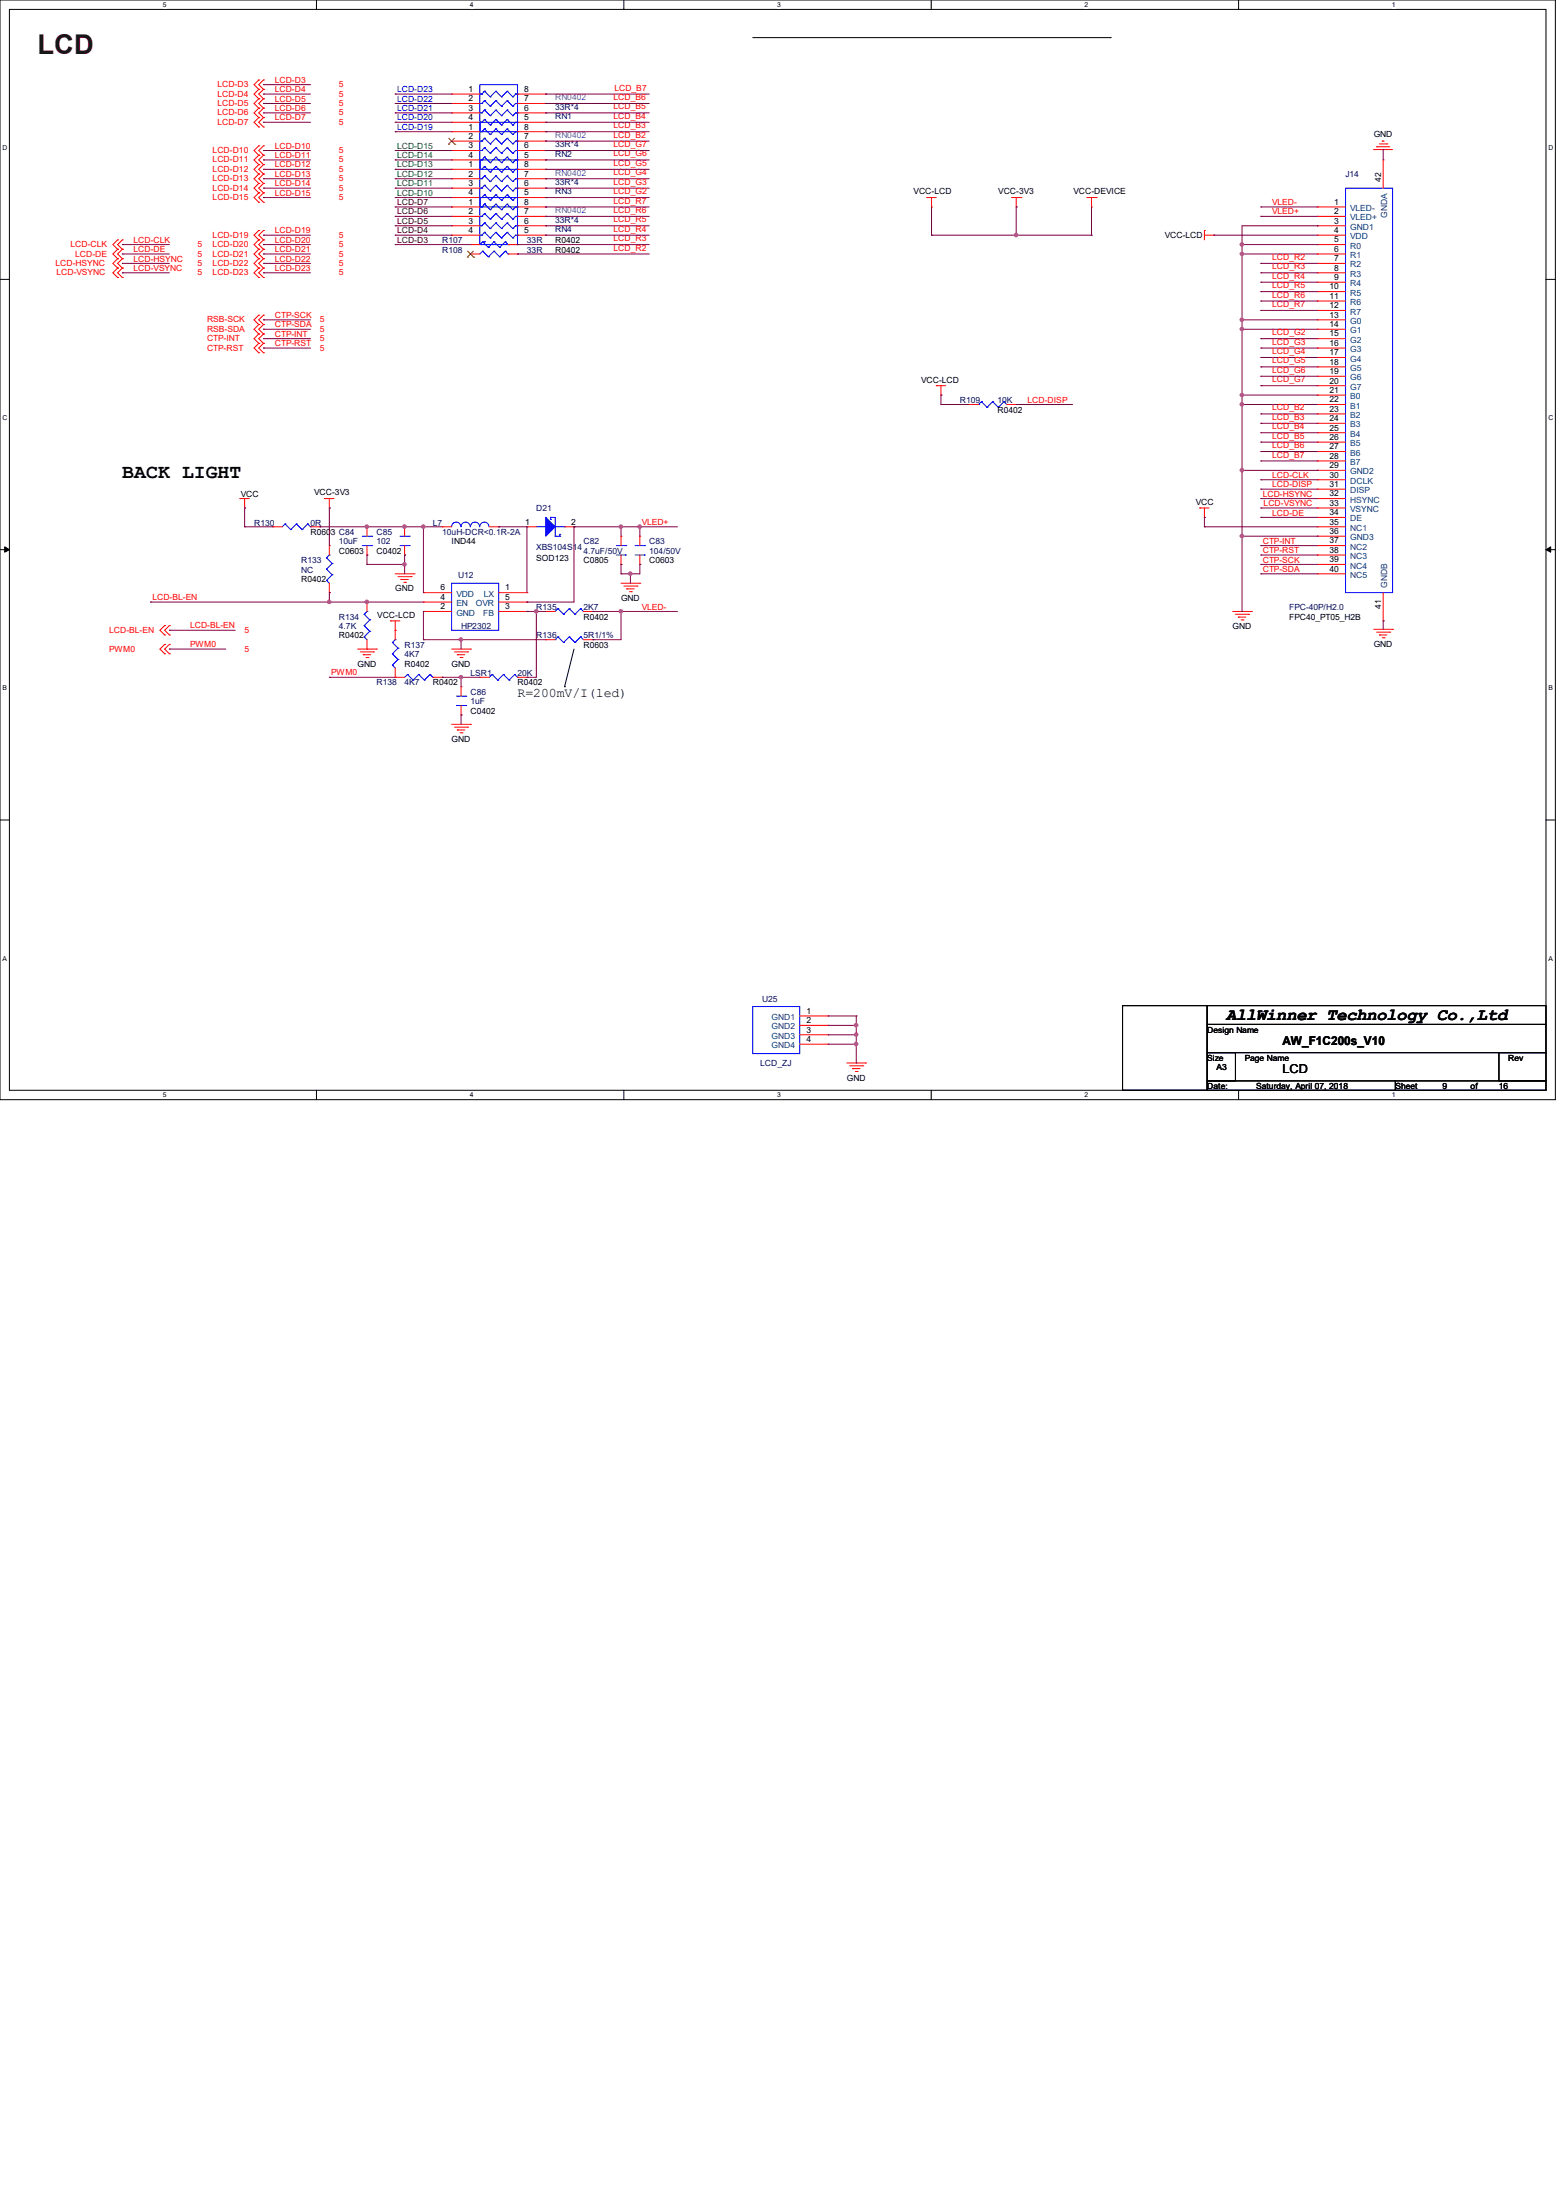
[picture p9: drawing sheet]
<svg xmlns="http://www.w3.org/2000/svg" width="210mm" height="297mm" viewBox="0 0 210 297" stroke-linecap="round" stroke-linejoin="round" font-family="sans-serif">
<path d="M0 0h209.9v148.5h-209.9zM1.3 1.3h207.4v145.9h-207.4z" fill="none" stroke="#000" stroke-width=".13"/>
<g fill="#fff">
<path d="M22 .1h.5v1h-.5z"/>
<path d="M22 147.3h.5v1h-.5z"/>
</g>
<path d="M42.7 0v1.3M42.7 147.2v1.3" fill="none" stroke="#000" stroke-width=".13"/>
<g fill="#fff">
<path d="M63.4 .1h.5v1h-.5z"/>
<path d="M63.4 147.3h.5v1h-.5z"/>
</g>
<path d="M84.2 0v1.3M84.2 147.2v1.3" fill="none" stroke="#000" stroke-width=".13"/>
<g fill="#fff">
<path d="M104.9 .1h.5v1h-.5z"/>
<path d="M104.9 147.3h.5v1h-.5z"/>
</g>
<path d="M125.7 0v1.3M125.7 147.2v1.3" fill="none" stroke="#000" stroke-width=".13"/>
<g fill="#fff">
<path d="M146.4 .1h.5v1h-.5z"/>
<path d="M146.4 147.3h.5v1h-.5z"/>
</g>
<path d="M167.2 0v1.3M167.2 147.2v1.3" fill="none" stroke="#000" stroke-width=".13"/>
<g fill="#fff">
<path d="M187.9 .1h.5v1h-.5z"/>
<path d="M187.9 147.3h.5v1h-.5z"/>
<path d="M.3 19.5h.7v1h-.7z"/>
<path d="M209 19.5h.6v1h-.6z"/>
<path d="M.3 55.9h.7v1h-.7z"/>
<path d="M209 55.9h.6v1h-.6z"/>
</g>
<path d="M0 37.7h1.3M208.7 37.7h1.2" fill="none" stroke="#000" stroke-width=".13"/>
<g fill="#fff">
<path d="M.3 92.4h.6v1h-.6z"/>
<path d="M209 92.4h.6v1h-.6z"/>
</g>
<path d="M0 74.2h1.3M208.7 74.2h1.2" fill="none" stroke="#000" stroke-width=".13"/>
<path d="M.6 73.8l.7 .4-.7 .3zM208.7 74.2l.6-.4v.7z" fill="#000" stroke="#000" stroke-width=".13"/>
<g fill="#fff">
<path d="M.3 128.9h.6v1h-.6z"/>
<path d="M209 128.9h.5v1h-.5z"/>
</g>
<g fill="none" stroke="#000" stroke-width=".13">
<path d="M101.6 5.1h48.3M149.9 5.1h.1M76.2 92.7h.1M77.5 87.6l-1.3 5.1M0 110.7h1.3M208.7 110.7h1.2M151.5 135.8h11.4v11.4h-11.4zM162.9 135.8h45.8v2.5h-45.8zM162.9 138.3h45.8v3.8h-45.8zM162.9 142.1h3.9v3.8h-3.9zM162.9 145.9h25.4v1.3h-25.4zM188.3 145.9h20.4v1.3h-20.4z"/>
<path d="M202.3 142.1h6.4v3.8h-6.4z"/>
</g>
<g fill="none" stroke="#f00" stroke-width=".13">
<path d="M34.9 12.1h.1M34.9 10.8h.1M34.9 13.3h.1M34.9 14.6h.1M34.9 15.9h.1M34.9 17.1h.1M34.9 19.7h.1M34.9 13.3l-.6 .7 .6 .6M34.9 10.8l-.6 .6 .6 .7M34.9 12.1l-.6 .6 .6 .6M34.9 14.6l-.6 .6 .6 .7M34.9 15.9l-.6 .6 .6 .6"/>
<path d="M34.9 19.7l-.6 .6 .6 .7M35.6 12.1h.1M35.6 10.8h.1M35.6 13.3h.1M35.6 14.6h.1M35.6 15.9h.1M35.6 17.1h.1M35.6 19.7h.1M35.6 13.3l-.7 .7 .7 .6M35.6 10.8l-.7 .6 .7 .7M35.6 12.1l-.7 .6 .7 .6M35.6 14.6l-.7 .6 .7 .7"/>
<path d="M35.6 15.9l-.7 .6 .7 .6M35.6 19.7l-.7 .6 .7 .7M61 12.7h.1M61 14h.1M61 15.2h.1M61 16.5h.1M61 17.8h.1M61 19h.1M61 19h3.8M61 12.7h3.8M61 14h3.8M61 15.2h3.8"/>
<path d="M61 16.5h3.8M61 17.8h3.8M69.8 19h3.9M69.8 12.7h3.9M69.8 14h3.9M69.8 15.2h3.9M69.8 16.5h3.9M69.8 17.8h3.9M73.7 12.7h.1M73.7 14h.1M73.7 15.2h.1M73.7 16.5h.1"/>
<path d="M73.7 17.8h.1M73.7 19h.1M185.8 19.8h.1M185.8 19.8h1.8M186.2 19.4h1M186.6 19h.1M186.6 19h.2M187.2 19.4h.1M15.9 33.7h.1M15.9 32.4h.1M15.9 34.9h.1M15.9 36.2h.1"/>
<path d="M15.9 37.5h.1M15.9 32.4l-.7 .6 .7 .7M15.9 33.7l-.7 .6 .7 .6M15.9 34.9l-.7 .7 .7 .6M15.9 36.2l-.7 .6 .7 .7M16.5 33.7h.1M16.5 32.4h.1M16.5 34.9h.1M16.5 36.2h.1M16.5 37.5h.1M16.5 32.4l-.6 .6 .6 .7M16.5 33.7l-.6 .6 .6 .6"/>
<path d="M16.5 34.9l-.6 .7 .6 .6M16.5 36.2l-.6 .6 .6 .7M34.9 32.4h.1M34.9 31.1h.1M34.9 33.7h.1M34.9 34.9h.1M34.9 36.2h.1M34.9 37.5h.1M34.9 21h.1M34.9 22.2h.1M34.9 23.5h.1M34.9 24.8h.1"/>
<path d="M34.9 26h.1M34.9 27.3h.1M34.9 31.1l-.6 .6 .6 .7M34.9 32.4l-.6 .6 .6 .7M34.9 33.7l-.6 .6 .6 .6M34.9 34.9l-.6 .7 .6 .6M34.9 36.2l-.6 .6 .6 .7M34.9 21l-.6 .6 .6 .6M34.9 22.2l-.6 .7 .6 .6M34.9 23.5l-.6 .6 .6 .7M34.9 24.8l-.6 .6 .6 .6M34.9 26l-.6 .7 .6 .6"/>
<path d="M35.6 32.4h.1M35.6 31.1h.1M35.6 33.7h.1M35.6 34.9h.1M35.6 36.2h.1M35.6 37.5h.1M35.6 21h.1M35.6 22.2h.1M35.6 23.5h.1M35.6 24.8h.1M35.6 26h.1M35.6 27.3h.1"/>
<path d="M35.6 31.1l-.7 .6 .7 .7M35.6 32.4l-.7 .6 .7 .7M35.6 33.7l-.7 .6 .7 .6M35.6 34.9l-.7 .7 .7 .6M35.6 36.2l-.7 .6 .7 .7M35.6 21l-.7 .6 .7 .6M35.6 22.2l-.7 .7 .7 .6M35.6 23.5l-.7 .6 .7 .7M35.6 24.8l-.7 .6 .7 .6M35.6 26l-.7 .7 .7 .6M61 20.3h.1M61 21.6h.1"/>
<path d="M61 22.9h.1M61 24.1h.1M61 25.4h.1M61 26.7h.1M61 27.9h.1M61 29.2h.1M61 30.5h.1M61 31.7h.1M61 31.7h3.8M61 26.7h3.8M61 30.5h3.8M61 27.9h3.8"/>
<path d="M61 29.2h3.8M61 20.3h3.8M61 21.6h3.8M61 22.9h3.8M61 24.1h3.8M61 25.4h3.8M63.5 34.3h.1M63.5 33h.1M63.5 33h1.3M63.5 34.3h1.3M68.6 33h1.2M68.6 34.3h1.2"/>
<path d="M69.8 34.3h.1M69.8 33h.1M69.8 31.7h3.9M69.8 26.7h3.9M69.8 30.5h3.9M69.8 27.9h3.9M69.8 29.2h3.9M69.8 20.3h3.9M69.8 21.6h3.9M69.8 22.9h3.9M69.8 24.1h3.9M69.8 25.4h3.9"/>
<path d="M73.7 20.3h.1M73.7 21.6h.1M73.7 22.9h.1M73.7 24.1h.1M73.7 25.4h.1M73.7 26.7h.1M73.7 27.9h.1M73.7 29.2h.1M73.7 30.5h.1M73.7 31.7h.1M125.1 26.7h.1M125.1 26.7h1.3"/>
<path d="M125.7 27.9h.1M125.7 26.7v1.2M136.5 26.7h1.3M137.2 27.9h.1M137.2 26.7v1.2M137.8 26.7h.1M146.7 26.7h1.3M147.3 27.9h.1M147.3 26.7v1.2M148 26.7h.1M162.6 31.1h.1M162.6 31.7h1.2"/>
<path d="M162.6 31.1v1.3M163.8 31.7h.1M177.8 30.5h.1M177.8 27.9h.1M177.8 29.2h.1M177.8 31.7h.1M177.8 33h.1M177.8 34.3h.1M177.8 35.6h.1M177.8 36.8h.1M177.8 38.1h.1M177.8 39.4h.1"/>
<path d="M177.8 31.7h3.8M177.8 30.5h3.8M177.8 27.9h3.8M177.8 29.2h3.8M177.8 33h3.8M177.8 34.3h3.8M177.8 35.6h3.8M177.8 36.8h3.8M177.8 38.1h3.8M177.8 39.4h3.8M185.4 20.2h.1M185.4 20.2h2.6"/>
<path d="M186.7 21.6h.1M186.7 21.6v3.8M34.9 42.5h.1M34.9 43.8h.1M34.9 45.1h.1M34.9 46.4h.1M34.9 47.6h.1M34.9 42.5l-.6 .7 .6 .6M34.9 43.8l-.6 .6 .6 .7M34.9 45.1l-.6 .6 .6 .7M34.9 46.4l-.6 .6 .6 .6M35.6 42.5h.1"/>
<path d="M35.6 43.8h.1M35.6 45.1h.1M35.6 46.4h.1M35.6 47.6h.1M35.6 42.5l-.7 .7 .7 .6M35.6 43.8l-.7 .6 .7 .7M35.6 45.1l-.7 .6 .7 .7M35.6 46.4l-.7 .6 .7 .6M126.4 52.1h.1M126.4 52.1h1.2M127 53.3h.1M127 52.1v1.2"/>
<path d="M130.8 54.6h.1M130.8 54.6h1.3M135.9 54.6h1.3M137.2 54.6h.1M177.8 40.6h.1M177.8 41.9h.1M177.8 43.2h.1M177.8 44.4h.1M177.8 45.7h.1M177.8 47h.1M177.8 48.3h.1M177.8 49.5h.1"/>
<path d="M177.8 50.8h.1M177.8 52.1h.1M177.8 53.3h.1M177.8 54.6h.1M177.8 55.9h.1M177.8 57.1h.1M177.8 58.4h.1M177.8 59.7h.1M177.8 52.1h3.8M177.8 54.6h3.8M177.8 40.6h3.8M177.8 41.9h3.8"/>
<path d="M177.8 43.2h3.8M177.8 44.4h3.8M177.8 45.7h3.8M177.8 47h3.8M177.8 48.3h3.8M177.8 49.5h3.8M177.8 50.8h3.8M177.8 53.3h3.8M177.8 55.9h3.8M177.8 57.1h3.8M177.8 58.4h3.8M177.8 59.7h3.8"/>
<path d="M32.4 67.3h.1M32.4 67.3h1.3M33 68.6h.1M33 67.3v1.3M36.8 71.1h.1M36.8 71.1h1.3M41.9 71.1h1.3M43.2 71.1h.1M43.8 67.3h.1M43.8 67.3h1.3M44.4 68.6h.1M44.4 73.7h.1"/>
<path d="M44.4 67.3v1.3M44.4 73.7v1.2M44.4 78.7v1.3M49.5 74.9h.1M49.5 71.1h.1M49.5 71.1v1.3M49.5 73.7v1.2M53.3 77.5h2.6M53.7 77.9h1.8M54.1 78.2h.1M54.1 78.2h1M54.5 78.6h.2"/>
<path d="M54.6 74.9h.1M54.6 71.1h.1M54.6 71.1v1.3M54.6 73.7v1.2M54.7 78.6h.1M55.5 77.9h.1M55.9 77.5h.1M59.7 71.1h.1M59.7 71.1h1.3M66 71.1h1.3M67.3 71.1h.1M71.1 71.1h.1"/>
<path d="M71.1 71.1h1.3M76.2 71.1h1.3M77.5 71.1h.1M83.8 76.2h.1M83.8 72.4h.1M83.8 78.7h2.6M83.8 72.4v1.3M83.8 74.9v1.3M84.2 79.1h1.8M84.6 79.5h.1M84.6 79.5h1M85 79.9h.2"/>
<path d="M85.2 79.9h.1M86 79.1h.1M86.4 78.7h.1M86.4 76.2h.1M86.4 72.4h.1M86.4 72.4v1.3M86.4 74.9v1.3M161.9 68.6h.1M161.9 68.6h1.3M162.6 69.8h.1M162.6 68.6v1.2M177.8 63.5h.1"/>
<path d="M177.8 72.4h.1M177.8 73.7h.1M177.8 74.9h.1M177.8 76.2h.1M177.8 61h.1M177.8 62.2h.1M177.8 77.5h.1M177.8 64.8h.1M177.8 66h.1M177.8 67.3h.1M177.8 68.6h.1M177.8 69.8h.1"/>
<path d="M177.8 71.1h.1M177.8 77.5h3.8M177.8 67.3h3.8M177.8 68.6h3.8M177.8 63.5h3.8M177.8 72.4h3.8M177.8 73.7h3.8M177.8 74.9h3.8M177.8 76.2h3.8M177.8 61h3.8M177.8 62.2h3.8M177.8 64.8h3.8"/>
<path d="M177.8 66h3.8M177.8 69.8h3.8M177.8 71.1h3.8M22.2 85.7h.1M22.2 84.5h.1M22.2 88.3h.1M22.2 87h.1M22.2 84.5l-.6 .6 .6 .6M22.2 87l-.6 .6 .6 .7M22.9 85.7h.1M22.9 84.5h.1M22.9 88.3h.1"/>
<path d="M22.9 87h.1M22.9 84.5l-.7 .6 .7 .6M22.9 87l-.7 .6 .7 .7M44.4 80h.1M48.3 87.6h2.5M48.6 88h1.8M49 88.4h.1M49 88.4h1M49.4 88.8h.3M49.5 87.6h.1M49.5 81.3h.1M49.5 81.3v1.2"/>
<path d="M49.5 86.4v1.2M49.7 88.8h.1M50.4 88h.1M50.8 87.6h.1M52.7 83.8h.1M52.7 83.8h1.3M53.3 85.1h.1M53.3 91.4h.1M53.3 83.8v2.6M53.3 90.2v1.2M53.3 91.4h1.3M57.1 80h.1"/>
<path d="M57.1 81.3h.1M57.1 82.5h.1M57.1 82.5h3.9M57.1 80h3.9M57.1 81.3h3.9M58.4 91.4h1.3M59.7 91.4h.1M61 87.6h2.5M61 97.8h2.5M61.3 88h1.8M61.3 98.2h1.8M61.7 98.6h.1"/>
<path d="M61.7 88.4h.1M61.7 88.4h1M61.7 98.6h1M62.1 88.8h.3M62.1 98.9h.3M62.2 96.5h.1M62.2 92.7h.1M62.2 92.7v1.3M62.2 95.2v1.3M62.4 98.9h.1M62.4 88.8h.1M63.1 98.2h.1"/>
<path d="M63.1 88h.1M63.5 97.8h.1M63.5 87.6h.1M64.8 91.4h.1M64.8 91.4h1.2M67.3 82.5h3.8M67.3 80h3.8M67.3 81.3h3.8M69.8 91.4h1.3M71.1 91.4h.1M71.1 82.5h.1M71.1 81.3h.1"/>
<path d="M71.1 80h.1M73.7 86.4h.1M73.7 82.5h.1M73.7 82.5h1.2M73.7 86.4h1.2M78.7 82.5h1.3M78.7 86.4h1.3M80 86.4h.1M80 82.5h.1M166.4 82.5h2.5M166.8 82.9h1.7M167.1 83.3h.1"/>
<path d="M167.1 83.3h1M167.5 83.7h.3M167.8 83.7h.1M168.5 82.9h.1M168.9 82.5h.1M185.4 85h2.6M185.8 85.3h1.8M186.2 85.7h.1M186.2 85.7h1M186.6 86.1h.2M186.7 83.8h.1M186.7 80v3.8"/>
<path d="M186.8 86.1h.1M187.6 85.3h.1M188 85h.1M107.9 137.2h3.9M107.9 138.4h3.9M107.9 139.7h3.9M111.8 137.2h.1M111.8 138.4h.1M111.8 139.7h.1M107.9 141h3.9M111.8 141h.1M114.3 143.5h2.5"/>
<path d="M114.7 143.9h1.8M115.1 144.3h.1M115.1 144.3h1M115.4 144.7h.3M115.7 144.7h.1M116.5 143.9h.1M116.8 143.5h.1"/>
</g>
<g fill="none" stroke="#00f" stroke-width=".13">
<path d="M64.8 11.4h5v6.4h-5zM64.8 16.5h5v6.4h-5zM64.8 12.7h.2M64.8 14h.2M64.8 15.2h.2M64.8 16.5h.2M64.8 17.8h.2M64.8 19h.2M65 12.7h.1M65 14h.1M65 15.2h.1M65 16.5h.1"/>
<path d="M65 17.8h.1M65 19h.1M65.4 12.3h.1M65.4 13.6h.1M65.4 14.9h.1M65.4 16.1h.1M65.4 17.4h.1M65.4 18.7h.1M65.4 19.9h.1M65.4 12.3l-.4 .4M65.4 13.6l-.4 .4M65.4 14.9l-.4 .3"/>
<path d="M65.4 16.1l-.4 .4M65.4 17.4l-.4 .4M65.4 12.3l.8 .8M65.4 13.6l.8 .8M65.4 14.9l.8 .7M65.4 16.1l.8 .8M65.4 18.7l-.4 .3M65.4 19.9l-.4 .4M65.4 17.4l.8 .8M65.4 18.7l.8 .7M65.4 19.9l.8 .8M66.2 13.1h.1"/>
<path d="M66.2 14.4h.1M66.2 15.6h.1M66.2 16.9h.1M66.2 18.2h.1M66.2 19.4h.1M66.9 12.3h.1M66.9 13.6h.1M66.9 14.9h.1M66.9 16.1h.1M66.9 17.4h.1M66.9 18.7h.1M66.9 19.9h.1"/>
<path d="M66.9 12.3l-.7 .8M66.9 12.3l.8 .8M66.9 13.6l-.7 .8M66.9 13.6l.8 .8M66.9 14.9l-.7 .7M66.9 14.9l.8 .7M66.9 16.1l-.7 .8M66.9 16.1l.8 .8M66.9 17.4l-.7 .8M66.9 17.4l.8 .8M66.9 18.7l-.7 .7M66.9 18.7l.8 .7"/>
<path d="M66.9 19.9l-.7 .8M66.9 19.9l.8 .8M67.7 13.1h.1M67.7 14.4h.1M67.7 15.6h.1M67.7 16.9h.1M67.7 18.2h.1M67.7 19.4h.1M68.5 12.3h.1M68.5 13.6h.1M68.5 14.9h.1M68.5 16.1h.1"/>
<path d="M68.5 17.4h.1M68.5 18.7h.1M68.5 19.9h.1M68.5 12.3l-.8 .8M68.5 12.3l.7 .8M68.5 13.6l-.8 .8M68.5 13.6l.7 .8M68.5 14.9l-.8 .7M68.5 14.9l.7 .7M68.5 16.1l-.8 .8M68.5 16.1l.7 .8M68.5 17.4l-.8 .8"/>
<path d="M68.5 17.4l.7 .8M68.5 18.7l-.8 .7M68.5 18.7l.7 .7M68.5 19.9l-.8 .8M68.5 19.9l.7 .8M69.2 13.1h.1M69.2 14.4h.1M69.2 15.6h.1M69.2 16.9h.1M69.2 18.2h.1M69.2 19.4h.1M69.6 12.7h.1"/>
<path d="M69.6 14h.1M69.6 15.2h.1M69.6 16.5h.1M69.6 17.8h.1M69.6 19h.1M69.6 12.7h.2M69.6 12.7l-.4 .4M69.6 14h.2M69.6 14l-.4 .4M69.6 15.2h.2M69.6 15.2l-.4 .4M69.6 16.5h.2"/>
<path d="M69.6 16.5l-.4 .4M69.6 17.8h.2M69.6 17.8l-.4 .4M69.6 19h.2M69.6 19l-.4 .4M69.8 12.7h.1M69.8 14h.1M69.8 15.2h.1M69.8 16.5h.1M69.8 17.8h.1M69.8 19h.1M64.8 21.6h5v6.3h-5z"/>
<path d="M64.8 26.7h5v6.3h-5zM64.8 20.3h.2M64.8 21.6h.2M64.8 22.9h.2M64.8 24.1h.2M64.8 25.4h.2M64.8 26.7h.2M64.8 27.9h.2M64.8 29.2h.2M64.8 30.5h.2M64.8 31.7h.2M65 20.3h.1"/>
<path d="M65 21.6h.1M65 22.9h.1M65 24.1h.1M65 25.4h.1M65 26.7h.1M65 27.9h.1M65 29.2h.1M65 30.5h.1M65 31.7h.1M65.2 33.9h.1M65.2 32.6h.1M65.2 33.9l-.4 .4"/>
<path d="M65.2 33.9l.7 .8M65.2 32.6l-.4 .4M65.2 32.6l.7 .8M65.4 21.2h.1M65.4 22.5h.1M65.4 23.7h.1M65.4 25h.1M65.4 26.3h.1M65.4 27.6h.1M65.4 28.8h.1M65.4 30.1h.1M65.4 31.4h.1"/>
<path d="M65.4 32.6h.1M65.4 21.2l-.4 .4M65.4 22.5l-.4 .4M65.4 21.2l.8 .8M65.4 23.7l-.4 .4M65.4 25l-.4 .4M65.4 26.3l-.4 .4M65.4 27.6l-.4 .3M65.4 22.5l.8 .7M65.4 23.7l.8 .8M65.4 25l.8 .8M65.4 26.3l.8 .8"/>
<path d="M65.4 28.8l-.4 .4M65.4 30.1l-.4 .4M65.4 31.4l-.4 .3M65.4 32.6l-.1 .2M65.4 27.6l.8 .7M65.4 28.8l.8 .8M65.4 30.1l.8 .8M65.4 31.4l.8 .7M65.9 34.7h.1M65.9 33.4h.1M66.2 20.7h.1M66.2 22h.1"/>
<path d="M66.2 23.2h.1M66.2 24.5h.1M66.2 25.8h.1M66.2 27.1h.1M66.2 28.3h.1M66.2 29.6h.1M66.2 30.9h.1M66.2 32.1h.1M66.7 33.9h.1M66.7 32.6h.1M66.7 32.6l.7 .8M66.7 33.9l-.8 .8"/>
<path d="M66.7 33.9l.7 .8M66.7 32.6l-.8 .8M66.9 21.2h.1M66.9 22.5h.1M66.9 23.7h.1M66.9 25h.1M66.9 26.3h.1M66.9 27.6h.1M66.9 28.8h.1M66.9 30.1h.1M66.9 31.4h.1M66.9 21.2l-.7 .8"/>
<path d="M66.9 21.2l.8 .8M66.9 22.5l-.7 .7M66.9 22.5l.8 .7M66.9 23.7l-.7 .8M66.9 23.7l.8 .8M66.9 25l-.7 .8M66.9 25l.8 .8M66.9 26.3l-.7 .8M66.9 26.3l.8 .8M66.9 27.6l-.7 .7M66.9 27.6l.8 .7M66.9 28.8l-.7 .8"/>
<path d="M66.9 28.8l.8 .8M66.9 30.1l-.7 .8M66.9 30.1l.8 .8M66.9 31.4l-.7 .7M66.9 31.4l.8 .7M67.4 34.7h.1M67.4 33.4h.1M67.7 20.7h.1M67.7 22h.1M67.7 23.2h.1M67.7 24.5h.1M67.7 25.8h.1"/>
<path d="M67.7 27.1h.1M67.7 28.3h.1M67.7 29.6h.1M67.7 30.9h.1M67.7 32.1h.1M68.2 33.9h.1M68.2 32.6h.1M68.2 32.6l.4 .4M68.2 33.9l-.8 .8M68.2 33.9l.4 .4M68.2 32.6l-.8 .8M68.5 21.2h.1"/>
<path d="M68.5 22.5h.1M68.5 23.7h.1M68.5 25h.1M68.5 26.3h.1M68.5 27.6h.1M68.5 28.8h.1M68.5 30.1h.1M68.5 31.4h.1M68.5 21.2l-.8 .8M68.5 21.2l.7 .8M68.5 22.5l-.8 .7M68.5 22.5l.7 .7"/>
<path d="M68.5 23.7l-.8 .8M68.5 23.7l.7 .8M68.5 25l-.8 .8M68.5 25l.7 .8M68.5 26.3l-.8 .8M68.5 26.3l.7 .8M68.5 27.6l-.8 .7M68.5 27.6l.7 .7M68.5 28.8l-.8 .8M68.5 28.8l.7 .8M68.5 30.1l-.8 .8M68.5 30.1l.7 .8"/>
<path d="M68.5 31.4l-.8 .7M68.5 31.4l.7 .7M68.6 34.3h.1M68.6 33h.1M69.2 20.7h.1M69.2 22h.1M69.2 23.2h.1M69.2 24.5h.1M69.2 25.8h.1M69.2 27.1h.1M69.2 28.3h.1M69.2 29.6h.1"/>
<path d="M69.2 30.9h.1M69.2 32.1h.1M69.6 20.3h.1M69.6 21.6h.1M69.6 22.9h.1M69.6 24.1h.1M69.6 25.4h.1M69.6 26.7h.1M69.6 27.9h.1M69.6 29.2h.1M69.6 30.5h.1M69.6 31.7h.1"/>
<path d="M69.6 20.3h.2M69.6 20.3l-.4 .4M69.6 21.6h.2M69.6 21.6l-.4 .4M69.6 22.9h.2M69.6 22.9l-.4 .3M69.6 24.1h.2M69.6 24.1l-.4 .4M69.6 25.4h.2M69.6 25.4l-.4 .4M69.6 26.7h.2M69.6 26.7l-.4 .4"/>
<path d="M69.6 27.9h.2M69.6 27.9l-.4 .4M69.6 29.2h.2M69.6 29.2l-.4 .4M69.6 30.5h.2M69.6 30.5l-.4 .4M69.6 31.7h.2M69.6 31.7l-.4 .4M69.8 20.3h.1M69.8 21.6h.1M69.8 22.9h.1M69.8 24.1h.1"/>
<path d="M69.8 25.4h.1M69.8 26.7h.1M69.8 27.9h.1M69.8 29.2h.1M69.8 30.5h.1M69.8 31.7h.1M181.6 25.4h6.4v54.6h-6.4zM132.1 54.6h.1M132.5 54.2h.1M132.5 54.2l.7 .8M132.5 54.2l-.4 .4M133.2 55h.1"/>
<path d="M134 54.2h.1M134 54.2l.7 .8M134 54.2l-.8 .8M134.7 55h.1M135.5 54.2h.1M135.5 54.2l.4 .4M135.5 54.2l-.8 .8M38.5 70.7h.1M38.5 70.7l-.4 .4M38.5 70.7l.7 .8M39.2 71.5h.1M40 70.7h.1"/>
<path d="M40 70.7l-.8 .8M40 70.7l.8 .8M40.8 71.5h.1M41.5 70.7h.1M41.5 70.7l-.7 .8M41.5 70.7l.4 .4M41.9 71.1h.1M44.1 78.4h.1M44.1 76.8h.1M44.1 75.3h.1M44.1 78.4l.3 .3M44.1 76.8l.7 .8"/>
<path d="M44.1 75.3l.7 .8M44.4 74.9h.1M44.4 74.9l-.3 .4M44.8 77.6h.1M44.8 76.1h.1M44.8 77.6l-.7 .8M44.8 76.1l-.7 .7M48.9 73.7h1.3M48.9 72.4h1.3M50.2 73.7h.1M50.2 72.4h.1M54 73.7h1.2"/>
<path d="M54 72.4h1.2M55.2 73.7h.1M55.2 72.4h.1M61 78.7h6.3v6.4h-6.3zM62.2 71.1a.61 .61 0 0 0-.6-.6 .61 .61 0 0 0-.6 .6M63.5 71.1a.61 .61 0 0 0-.7-.6 .61 .61 0 0 0-.6 .6M64.7 71.1a.61 .61 0 0 0-.6-.6 .61 .61 0 0 0-.6 .6M66 71.1a.61 .61 0 0 0-.6-.6 .61 .61 0 0 0-.6 .6M72.4 71.1h1.3M73.7 71.1h.1M74.3 69.8h.1M74.3 70.1h.1"/>
<path d="M74.3 69.8h.6v2.6M74.3 69.8v.3M74.9 72.4h.1M74.9 72.4h.7M74.9 71.1h1.3M75.6 72.4h.1M75.6 72.1h.1M75.6 72.1v.3M76.2 71.1h.1M83.2 74.9h1.3M83.2 73.7h1.3M84.5 74.9h.1"/>
<path d="M84.5 73.7h.1M85.7 74.9h1.3M85.7 73.7h1.3M87 74.9h.1M87 73.7h.1M49.1 86h.1M49.1 84.5h.1M49.1 82.9h.1M49.1 86l.4 .4M49.1 84.5l.8 .7M49.1 82.9l.8 .8M49.5 82.5h.1"/>
<path d="M49.5 82.5l-.4 .4M49.9 85.2h.1M49.9 83.7h.1M49.9 85.2l-.8 .8M49.9 83.7l-.8 .8M53 89.8h.1M53 88.3h.1M53 86.7h.1M53 89.8l.3 .4M53 88.3l.7 .7M53 86.7l.7 .8M53.3 86.4h.1"/>
<path d="M53.3 86.4l-.3 .3M53.7 89h.1M53.7 87.5h.1M53.7 89l-.7 .8M53.7 87.5l-.7 .8M55 91.1h.1M55 91.1l-.4 .3M55 91.1l.8 .7M55.8 91.8h.1M56.5 91.1h.1M56.5 91.1l-.7 .7M56.5 91.1l.8 .7"/>
<path d="M57.3 91.8h.1M58 91.1h.1M58 91.1l-.7 .7M58 91.1l.4 .3M58.4 91.4h.1M61.6 95.2h1.3M61.6 94h1.3M62.9 95.2h.1M62.9 94h.1M66.4 91.1h.1M66.4 91.1l-.4 .3M66.4 91.1l.8 .7"/>
<path d="M67.2 91.8h.1M67.9 91.1h.1M67.9 91.1l-.7 .7M67.9 91.1l.8 .7M68.7 91.8h.1M69.5 91.1h.1M69.5 91.1l-.8 .7M69.5 91.1l.3 .3M69.8 91.4h.1M74.9 86.4h.1M75.3 86h.1M75.3 82.2h.1"/>
<path d="M75.3 82.2l-.4 .3M75.3 86l.8 .7M75.3 86l-.4 .4M75.3 82.2l.8 .7M76.1 86.7h.1M76.1 82.9h.1M76.8 86h.1M76.8 82.2h.1M76.8 82.2l-.7 .7M76.8 86l.8 .7M76.8 86l-.7 .7M76.8 82.2l.8 .7"/>
<path d="M77.6 86.7h.1M77.6 82.9h.1M78.4 86h.1M78.4 82.2h.1M78.4 82.2l-.8 .7M78.4 86l.3 .4M78.4 86l-.8 .7M78.4 82.2l.3 .3M78.7 82.5h.1M101.6 135.9h6.3v6.3h-6.3z"/>
</g>
<path d="M60.5 19.5h.1M60.6 18.7l.8 .8M61.3 18.7l-.8 .8M61.4 19.5h.1M63.1 34.7h.1M63.1 33.9l.8 .8M63.9 33.9l-.8 .8M63.9 34.7h.1" fill="none" stroke="#804000" stroke-width=".13"/>
<path d="M73.7 69.8l1.2 1.3-1.2 1.3z" fill="#00f" stroke="#00f" stroke-width=".13"/>
<g fill="none" stroke="#800040" stroke-width=".13">
<path d="M35.6 11.4h.1M35.6 12.7h.1M35.6 14h.1M35.6 15.2h.1M35.6 16.5h.1M35.6 11.4h6.3M35.6 12.7h6.3M35.6 14h6.3M35.6 15.2h6.3M35.6 16.5h6.3M53.3 15.2h.1M53.3 12.7h.1"/>
<path d="M53.3 14h.1M53.3 17.8h.1M53.3 16.5h.1M53.3 12.7h7.7M53.3 14h7.7M53.3 15.2h7.7M53.3 16.5h7.7M53.3 17.8h7.7M73.7 12.7h.1M73.7 19h.1M73.7 17.8h.1M73.7 16.5h.1"/>
<path d="M73.7 15.2h.1M73.7 14h.1M73.7 12.7h13.9M73.7 14h13.9M73.7 15.2h13.9M73.7 16.5h13.9M73.7 19h13.9M73.7 17.8h13.9M16.5 33h.1M16.5 34.3h.1M16.5 35.6h.1M16.5 36.8h.1"/>
<path d="M16.5 33h6.4M16.5 34.3h6.4M16.5 35.6h6.4M16.5 36.8h6.4M35.6 31.7h.1M35.6 33h.1M35.6 34.3h.1M35.6 35.6h.1M35.6 36.8h.1M35.6 20.3h.1M35.6 21.6h.1M35.6 22.9h.1"/>
<path d="M35.6 24.1h.1M35.6 25.4h.1M35.6 26.7h.1M35.6 31.7h6.3M35.6 33h6.3M35.6 34.3h6.3M35.6 35.6h6.3M35.6 36.8h6.3M35.6 20.3h6.3M35.6 21.6h6.3M35.6 22.9h6.3M35.6 24.1h6.3"/>
<path d="M35.6 25.4h6.3M35.6 26.7h6.3M53.3 27.9h.1M53.3 31.7h.1M53.3 30.5h.1M53.3 29.2h.1M53.3 24.1h.1M53.3 22.9h.1M53.3 33h.1M53.3 21.6h.1M53.3 26.7h.1M53.3 25.4h.1"/>
<path d="M53.3 20.3h.1M53.3 31.7h7.7M53.3 33h10.2M53.3 20.3h7.7M53.3 21.6h7.7M53.3 22.9h7.7M53.3 24.1h7.7M53.3 25.4h7.7M53.3 26.7h7.7M53.3 30.5h7.7M53.3 29.2h7.7M53.3 27.9h7.7"/>
<path d="M69.8 33h.1M69.8 34.3h.1M69.8 33h17.8M69.8 34.3h17.8M73.7 25.4h.1M73.7 24.1h.1M73.7 22.9h.1M73.7 21.6h.1M73.7 20.3h.1M73.7 31.7h.1M73.7 30.5h.1M73.7 29.2h.1"/>
<path d="M73.7 27.9h.1M73.7 26.7h.1M73.7 31.7h13.9M73.7 20.3h13.9M73.7 21.6h13.9M73.7 22.9h13.9M73.7 24.1h13.9M73.7 25.4h13.9M73.7 26.7h13.9M73.7 30.5h13.9M73.7 29.2h13.9M73.7 27.9h13.9"/>
<path d="M125.7 31.7h.1M125.7 31.7h21.6M125.7 27.9v3.8M137.2 31.7h.1M137.2 27.9h.1M137.2 27.9v3.8M147.3 31.7h.1M147.3 27.9v3.8M163.8 31.7h.1M163.8 31.7h14M167.6 34.3h.1M167.6 33h.1"/>
<path d="M167.6 33h10.2M167.6 34.3h10.2M170.2 35.6h.1M170.2 36.8h.1M170.2 38.1h.1M170.2 39.4h.1M170.2 29.2h.1M170.2 27.9h.1M170.2 35.6h7.6M170.2 36.8h7.6M170.2 29.2h7.6M170.2 27.9h7.6"/>
<path d="M170.2 38.1h7.6M170.2 39.4h7.6M177.8 33h.1M177.8 30.5h.1M177.8 30.5h-10.2v52M186.7 20.2h.1M186.7 20.2v1.4M35.6 44.4h.1M35.6 43.2h.1M35.6 47h.1M35.6 45.7h.1M35.6 43.2h6.3"/>
<path d="M35.6 44.4h6.3M35.6 45.7h6.3M35.6 47h6.3M127 54.6h.1M127 53.3h.1M127 54.6h3.8M127 53.3v1.3M137.2 54.6h.1M137.2 54.6h7.6M167.6 53.3h.1M167.6 54.6h.1M167.6 43.2h.1"/>
<path d="M167.6 44.4h.1M167.6 53.3h10.2M167.6 54.6h10.2M167.6 43.2h10.2M167.6 44.4h10.2M170.2 55.9h.1M170.2 57.1h.1M170.2 52.1h.1M170.2 45.7h.1M170.2 47h.1M170.2 48.3h.1M170.2 49.5h.1"/>
<path d="M170.2 50.8h.1M170.2 58.4h.1M170.2 59.7h.1M170.2 41.9h.1M170.2 40.6h.1M170.2 55.9h7.6M170.2 57.1h7.6M170.2 52.1h7.6M170.2 45.7h7.6M170.2 47h7.6M170.2 48.3h7.6M170.2 49.5h7.6"/>
<path d="M170.2 50.8h7.6M170.2 58.4h7.6M170.2 59.7h7.6M170.2 41.9h7.6M170.2 40.6h7.6M33 68.6h.1M33 71.1h.1M33 71.1h3.8M33 68.6v2.5M43.2 71.1h.1M43.2 71.1h16.5M44.4 68.6h.1"/>
<path d="M44.4 68.6v5.1M49.5 76.2h.1M49.5 74.9h.1M49.5 71.1h.1M49.5 76.2h5.1M49.5 74.9v1.3M54.6 76.2h.1M54.6 74.9h.1M54.6 71.1h.1M54.6 74.9v2.6M57.1 71.1h.1M57.1 71.1v8.9"/>
<path d="M67.3 71.1h.1M67.3 71.1h3.8M71.1 71.1h.1M71.1 71.1v8.9M77.5 71.1h.1M77.5 71.1h13.9M77.5 71.1v10.2h-6.4M83.8 71.1h.1M83.8 77.5h.1M83.8 76.2h.1M83.8 71.1v1.3M83.8 76.2v1.3"/>
<path d="M85.1 77.5h.1M85.1 77.5v1.2M86.4 71.1h.1M86.4 76.2h.1M86.4 76.2v1.3h-2.6M86.4 71.1v1.3M162.6 69.8h.1M162.6 71.1h.1M162.6 71.1h15.2M162.6 69.8v1.3M167.6 63.5h.1M167.6 72.4h.1"/>
<path d="M167.6 63.5h10.2M167.6 72.4h10.2M170.2 62.2h.1M170.2 61h.1M170.2 64.8h.1M170.2 67.3h.1M170.2 68.6h.1M170.2 69.8h.1M170.2 66h.1M170.2 73.7h.1M170.2 74.9h.1M170.2 76.2h.1"/>
<path d="M170.2 77.5h.1M170.2 76.2h7.6M170.2 77.5h7.6M170.2 62.2h7.6M170.2 61h7.6M170.2 64.8h7.6M170.2 67.3h7.6M170.2 68.6h7.6M170.2 69.8h7.6M170.2 66h7.6M170.2 73.7h7.6M170.2 74.9h7.6"/>
<path d="M177.8 63.5h.1M177.8 72.4h.1M20.3 81.3h.1M20.3 81.3h36.8M22.9 85.1h.1M22.9 87.6h.1M22.9 85.1h8.8M22.9 87.6h7.6M44.4 91.4h.1M44.4 80h.1M44.4 81.3h.1M44.4 91.4h8.9"/>
<path d="M44.4 80v1.3M49.5 81.3h.1M57.1 82.5h.1M57.1 86.4h.1M57.1 82.5v3.9M57.1 86.4h16.6M59.7 91.4h.1M59.7 91.4h5.1M62.2 91.4h.1M62.2 86.4h.1M62.2 96.5h.1M62.2 86.4v1.2"/>
<path d="M62.2 91.4v1.3M62.2 96.5v1.3M71.1 81.3h.1M71.1 82.5h.1M71.1 91.4h.1M71.1 82.5h2.6M72.4 82.5h.1M72.4 82.5v8.9h-1.3M80 82.5h.1M80 86.4h.1M80 82.5h11.4M83.8 82.5h.1"/>
<path d="M83.8 82.5v3.9h-3.8M167.6 82.5h.1M186.7 83.8h.1M186.7 83.8v1.2M111.8 139.7h3.8M111.8 138.4h3.8M111.8 137.2h3.8M115.6 139.7h.1M115.6 138.4h.1M115.6 137.2h.1M115.6 137.2v6.3M111.8 141h3.8"/>
<path d="M115.6 141h.1M115.6 143.5h.1"/>
</g>
<g fill="#f0f" stroke="#f0f" stroke-width=".13">
<circle cx="83.8" cy="71.1" r=".23"/>
<circle cx="86.3" cy="71.1" r=".23"/>
<circle cx="85.1" cy="77.4" r=".23"/>
<circle cx="49.5" cy="81.3" r=".23"/>
<circle cx="54.6" cy="76.2" r=".23"/>
<circle cx="44.4" cy="81.3" r=".23"/>
<circle cx="57.1" cy="71.1" r=".23"/>
<circle cx="72.4" cy="82.5" r=".23"/>
<circle cx="83.8" cy="82.5" r=".23"/>
<circle cx="62.2" cy="91.4" r=".23"/>
<circle cx="62.2" cy="86.3" r=".23"/>
<circle cx="54.6" cy="71.1" r=".23"/>
<circle cx="49.5" cy="71.1" r=".23"/>
<circle cx="115.5" cy="139.7" r=".23"/>
<circle cx="115.5" cy="140.9" r=".23"/>
<circle cx="115.5" cy="138.4" r=".23"/>
<circle cx="167.6" cy="33" r=".23"/>
<circle cx="167.6" cy="54.6" r=".23"/>
<circle cx="167.6" cy="63.5" r=".23"/>
<circle cx="167.6" cy="44.4" r=".23"/>
<circle cx="167.6" cy="53.3" r=".23"/>
<circle cx="167.6" cy="34.3" r=".23"/>
<circle cx="167.6" cy="43.2" r=".23"/>
<circle cx="167.6" cy="72.4" r=".23"/>
<circle cx="137.1" cy="31.7" r=".23"/>
</g>
<text font-size="3.7" fill="#400000" x="5.1" y="7.2">LCD</text>
<text font-size="2.7" x="16.5" y="64.5">BACK LIGHT</text>
<text font-size="2.3" x="165.5" y="137.7">AllWinner Technology Co.,Ltd</text>
<text font-size="1.8" x="69.8" y="94.1">R=200mV/I(led)</text>
<g font-size="1.7">
<text x="173.1" y="141.1">AW_F1C200s_V10</text>
<text x="173.1" y="144.9">LCD</text>
</g>
<g font-size="1.1" fill="#f00">
<text x="29.3" y="11.8">LCD-D3</text>
<text x="37.1" y="11.2">LCD-D3</text>
<text x="45.7" y="11.8">5</text>
<text x="29.3" y="13">LCD-D4</text>
<text x="29.3" y="14.3">LCD-D5</text>
<text x="29.3" y="15.6">LCD-D6</text>
<text x="29.3" y="16.8">LCD-D7</text>
<text x="37.1" y="12.4">LCD-D4</text>
<text x="37.1" y="13.7">LCD-D5</text>
<text x="37.1" y="15">LCD-D6</text>
<text x="37.1" y="16.3">LCD-D7</text>
<text x="45.7" y="13">5</text>
<text x="45.7" y="14.3">5</text>
<text x="45.7" y="15.6">5</text>
<text x="45.7" y="16.8">5</text>
<text x="82.8" y="17.3">LCD_B3</text>
<text x="82.8" y="16">LCD_B4</text>
<text x="82.8" y="14.8">LCD_B5</text>
<text x="82.8" y="13.5">LCD_B6</text>
<text x="82.9" y="12.2">LCD_B7</text>
<text x="28.7" y="20.7">LCD-D10</text>
<text x="28.7" y="21.9">LCD-D11</text>
<text x="28.7" y="23.2">LCD-D12</text>
<text x="37.1" y="20.1">LCD-D10</text>
<text x="37.1" y="21.3">LCD-D11</text>
<text x="37.1" y="22.6">LCD-D12</text>
<text x="37.1" y="23.9">LCD-D13</text>
<text x="45.7" y="20.7">5</text>
<text x="45.7" y="21.9">5</text>
<text x="45.7" y="23.2">5</text>
<text x="82.8" y="18.6">LCD_B2</text>
<text x="82.8" y="23.7">LCD_G4</text>
<text x="82.8" y="22.4">LCD_G5</text>
<text x="82.8" y="21.1">LCD_G6</text>
<text x="82.8" y="19.9">LCD_G7</text>
<text x="28.7" y="24.5">LCD-D13</text>
<text x="28.7" y="25.7">LCD-D14</text>
<text x="28.7" y="27">LCD-D15</text>
<text x="37.1" y="25.1">LCD-D14</text>
<text x="37.1" y="26.4">LCD-D15</text>
<text x="45.7" y="24.5">5</text>
<text x="45.7" y="25.7">5</text>
<text x="45.7" y="27">5</text>
<text x="82.8" y="24.9">LCD_G3</text>
<text x="82.8" y="28.7">LCD_R6</text>
<text x="82.8" y="27.5">LCD_R7</text>
<text x="82.8" y="26.2">LCD_G2</text>
<text x="171.7" y="29">VLED+</text>
<text x="171.7" y="27.7">VLED-</text>
<text x="7.5" y="35.9">LCD-HSYNC</text>
<text x="9.5" y="33.4">LCD-CLK</text>
<text x="10.2" y="34.6">LCD-DE</text>
<text x="18" y="32.8">LCD-CLK</text>
<text x="18" y="34">LCD-DE</text>
<text x="18" y="35.3">LCD-HSYNC</text>
<text x="26.7" y="35.9">5</text>
<text x="26.7" y="33.4">5</text>
<text x="26.7" y="34.6">5</text>
<text x="28.7" y="32.1">LCD-D19</text>
<text x="28.7" y="33.4">LCD-D20</text>
<text x="28.7" y="34.6">LCD-D21</text>
<text x="28.7" y="35.9">LCD-D22</text>
<text x="37.1" y="31.5">LCD-D19</text>
<text x="37.1" y="32.8">LCD-D20</text>
<text x="37.1" y="34">LCD-D21</text>
<text x="37.1" y="35.3">LCD-D22</text>
<text x="45.7" y="32.1">5</text>
<text x="45.7" y="33.4">5</text>
<text x="45.7" y="34.6">5</text>
<text x="45.7" y="35.9">5</text>
<text x="82.8" y="32.6">LCD_R3</text>
<text x="82.8" y="31.3">LCD_R4</text>
<text x="82.8" y="30">LCD_R5</text>
<text x="82.8" y="33.8">LCD_R2</text>
<text x="171.7" y="35.1">LCD_R2</text>
<text x="7.6" y="37.2">LCD-VSYNC</text>
<text x="18" y="36.6">LCD-VSYNC</text>
<text x="26.7" y="37.2">5</text>
<text x="28.7" y="37.2">LCD-D23</text>
<text x="37.1" y="36.6">LCD-D23</text>
<text x="45.7" y="37.2">5</text>
<text x="171.7" y="41.4">LCD_R7</text>
<text x="171.7" y="36.4">LCD_R3</text>
<text x="171.7" y="37.6">LCD_R4</text>
<text x="171.7" y="38.9">LCD_R5</text>
<text x="171.7" y="40.2">LCD_R6</text>
<text x="27.9" y="43.5">RSB-SCK</text>
<text x="27.9" y="44.8">RSB-SDA</text>
<text x="27.9" y="46.1">CTP-INT</text>
<text x="27.9" y="47.3">CTP-RST</text>
<text x="37.1" y="44.2">CTP-SDA</text>
<text x="37.1" y="42.9">CTP-SCK</text>
<text x="37.1" y="46.7">CTP-RST</text>
<text x="37.1" y="45.5">CTP-INT</text>
<text x="43.2" y="43.5">5</text>
<text x="43.2" y="44.8">5</text>
<text x="43.2" y="46.1">5</text>
<text x="43.2" y="47.3">5</text>
<text x="171.7" y="45.3">LCD_G2</text>
<text x="171.7" y="46.5">LCD_G3</text>
<text x="171.7" y="47.8">LCD_G4</text>
<text x="171.7" y="51.6">LCD_G7</text>
<text x="171.7" y="49.1">LCD_G5</text>
<text x="171.7" y="50.3">LCD_G6</text>
<text x="138.7" y="54.4">LCD-DISP</text>
<text x="171.7" y="55.4">LCD_B2</text>
<text x="171.7" y="56.7">LCD_B3</text>
<text x="171.7" y="58">LCD_B4</text>
<text x="171.7" y="59.2">LCD_B5</text>
<text x="171.7" y="61.8">LCD_B7</text>
<text x="171.7" y="60.5">LCD_B6</text>
<text x="171.7" y="64.5">LCD-CLK</text>
<text x="171.7" y="65.8">LCD-DISP</text>
<text x="86.6" y="70.9">VLED+</text>
<text x="170.4" y="67.1">LCD-HSYNC</text>
<text x="170.6" y="68.3">LCD-VSYNC</text>
<text x="171.7" y="69.6">LCD-DE</text>
<text x="170.4" y="73.4">CTP-INT</text>
<text x="170.4" y="74.7">CTP-RST</text>
<text x="170.4" y="75.9">CTP-SCK</text>
<text x="170.4" y="77.2">CTP-SDA</text>
<text x="20.6" y="81">LCD-BL-EN</text>
<text x="86.6" y="82.3">VLED-</text>
<text x="14.7" y="85.4">LCD-BL-EN</text>
<text x="14.7" y="88">PWM0</text>
<text x="25.7" y="84.8">LCD-BL-EN</text>
<text x="25.7" y="87.4">PWM0</text>
<text x="33" y="85.4">5</text>
<text x="33" y="88">5</text>
<text x="44.7" y="91.2">PWM0</text>
</g>
<g font-size="1.1" fill="#00f">
<text x="53.6" y="15">LCD-D21</text>
<text x="53.6" y="12.4">LCD-D23</text>
<text x="53.6" y="13.7">LCD-D22</text>
<text x="53.6" y="17.5">LCD-D19</text>
<text x="53.6" y="16.3">LCD-D20</text>
</g>
<g font-size="1.1">
<text x="63.2" y="12.4">1</text>
<text x="63.2" y="13.7">2</text>
<text x="63.2" y="14.9">3</text>
<text x="63.2" y="16.2">4</text>
<text x="63.2" y="17.5">1</text>
<text x="70.7" y="12.4">8</text>
<text x="70.7" y="13.7">7</text>
<text x="70.7" y="14.9">6</text>
<text x="70.7" y="16.2">5</text>
<text x="70.7" y="17.5">8</text>
<text x="63.2" y="18.8">2</text>
<text x="63.2" y="20">3</text>
<text x="63.2" y="21.3">4</text>
<text x="63.2" y="22.6">1</text>
<text x="63.2" y="23.8">2</text>
<text x="70.7" y="18.8">7</text>
<text x="70.7" y="20">6</text>
<text x="70.7" y="21.3">5</text>
<text x="70.7" y="22.6">8</text>
<text x="70.7" y="23.8">7</text>
<text x="185.4" y="18.5">GND</text>
<text x="63.2" y="25.1">3</text>
<text x="63.2" y="26.4">4</text>
<text x="63.2" y="27.6">1</text>
<text x="63.2" y="28.9">2</text>
<text x="70.7" y="25.1">6</text>
<text x="70.7" y="26.4">5</text>
<text x="70.7" y="27.6">8</text>
<text x="70.7" y="28.9">7</text>
<text x="123.3" y="26.2">VCC-LCD</text>
<text x="134.7" y="26.2">VCC-3V3</text>
<text x="144.9" y="26.2">VCC-DEVICE</text>
<text x="180.1" y="27.6">1</text>
<text x="180.1" y="28.9">2</text>
<text x="186.4" y="24.5" transform="rotate(-90 186.4 24.5)">42</text>
<text x="63.2" y="30.2">3</text>
<text x="63.2" y="31.5">4</text>
<text x="70.7" y="30.2">6</text>
<text x="70.7" y="31.5">5</text>
<text x="74.9" y="34.1">R0402</text>
<text x="74.9" y="32.9">R0402</text>
<text x="157.2" y="32.1">VCC-LCD</text>
<text x="180.1" y="30.2">3</text>
<text x="180.1" y="31.5">4</text>
<text x="180.1" y="32.7">5</text>
<text x="180.1" y="34">6</text>
<text x="180.1" y="35.3">7</text>
<text x="179.4" y="39.1">10</text>
<text x="179.4" y="40.3">11</text>
<text x="179.4" y="41.6">12</text>
<text x="180.1" y="36.5">8</text>
<text x="180.1" y="37.8">9</text>
<text x="179.4" y="42.9">13</text>
<text x="179.4" y="44.2">14</text>
<text x="179.4" y="45.4">15</text>
<text x="179.4" y="46.7">16</text>
<text x="179.4" y="48">17</text>
<text x="124.3" y="51.6">VCC-LCD</text>
<text x="179.4" y="49.2">18</text>
<text x="179.4" y="50.5">19</text>
<text x="179.4" y="51.8">20</text>
<text x="179.4" y="53">21</text>
<text x="134.6" y="55.7">R0402</text>
<text x="179.4" y="54.3">22</text>
<text x="179.4" y="55.6">23</text>
<text x="179.4" y="56.9">24</text>
<text x="179.4" y="58.1">25</text>
<text x="179.4" y="59.4">26</text>
<text x="179.4" y="63.2">29</text>
<text x="179.4" y="60.7">27</text>
<text x="179.4" y="61.9">28</text>
<text x="179.4" y="64.5">30</text>
<text x="179.4" y="65.7">31</text>
<text x="32.5" y="67.1">VCC</text>
<text x="42.4" y="66.9">VCC-3V3</text>
<text x="70.9" y="70.8">1</text>
<text x="77.1" y="70.8">2</text>
<text x="161.4" y="68.2">VCC</text>
<text x="179.4" y="67">32</text>
<text x="179.4" y="68.3">33</text>
<text x="179.4" y="69.6">34</text>
<text x="179.4" y="70.8">35</text>
<text x="41.9" y="72.2">R0603 C84</text>
<text x="45.7" y="74.8">C0603</text>
<text x="50.8" y="74.8">C0402</text>
<text x="61" y="73.5">IND44</text>
<text x="72.4" y="75.8">SOD123</text>
<text x="78.7" y="76">C0805</text>
<text x="87.6" y="76">C0603</text>
<text x="179.4" y="72.1">36</text>
<text x="179.4" y="73.4">37</text>
<text x="179.4" y="74.6">38</text>
<text x="179.4" y="75.9">39</text>
<text x="179.4" y="77.2">40</text>
<text x="40.6" y="78.6">R0402</text>
<text x="50.9" y="83.4">VCC-LCD</text>
<text x="53.3" y="79.8">GND</text>
<text x="59.4" y="79.7">6</text>
<text x="59.4" y="81">4</text>
<text x="59.4" y="82.3">2</text>
<text x="68.2" y="82.3">3</text>
<text x="68.2" y="81">5</text>
<text x="68.2" y="79.7">1</text>
<text x="78.7" y="83.7">R0402</text>
<text x="83.8" y="81.1">GND</text>
<text x="174" y="83.7">FPC40_PT05_H2B</text>
<text x="186.4" y="82.2" transform="rotate(-90 186.4 82.2)">41</text>
<text x="45.7" y="86.2">R0402</text>
<text x="78.7" y="87.5">R0603</text>
<text x="166.4" y="84.9">GND</text>
<text x="185.4" y="87.3">GND</text>
<text x="48.3" y="90">GND</text>
<text x="54.6" y="90">R0402</text>
<text x="58.4" y="92.5">R0402</text>
<text x="61" y="90">GND</text>
<text x="69.8" y="92.5">R0402</text>
<text x="61" y="100.2">GND</text>
<text x="63.5" y="96.4">C0402</text>
<text x="108.8" y="136.9">1</text>
<text x="108.8" y="138.1">2</text>
<text x="108.8" y="139.4">3</text>
<text x="108.8" y="140.7">4</text>
<text x="162.9" y="139.4">Design Name</text>
<text x="162.9" y="143.2">Size</text>
<text x="168" y="143.2">Page Name</text>
<text x="203.6" y="143.2">Rev</text>
<text x="114.3" y="145.9">GND</text>
<text x="162.9" y="147">Date:</text>
<text x="164.2" y="144.5">A3</text>
<text x="169.5" y="147">Saturday, April 07, 2018</text>
<text x="188.3" y="147">Sheet</text>
<text x="194.7" y="147">9</text>
<text x="198.5" y="147">of</text>
<text x="202.3" y="147">16</text>
</g>
<g font-size="1.1" fill="#000080">
<text x="74.9" y="14.8">33R*4</text>
<text x="74.9" y="16.1">RN1</text>
<text x="74.9" y="19.9">33R*4</text>
<text x="74.9" y="21.2">RN2</text>
<text x="181.6" y="24">J14</text>
<text x="74.9" y="25">33R*4</text>
<text x="74.9" y="26.2">RN3</text>
<text x="59.7" y="34.1">R108</text>
<text x="59.7" y="32.9">R107</text>
<text x="71.1" y="34.1">33R</text>
<text x="71.1" y="32.9">33R</text>
<text x="74.9" y="30.1">33R*4</text>
<text x="74.9" y="31.3">RN4</text>
<text x="129.5" y="54.4">R109</text>
<text x="134.6" y="54.4">10K</text>
<text x="34.3" y="71">R130</text>
<text x="41.9" y="71">0R</text>
<text x="58.4" y="71">L7</text>
<text x="72.4" y="69">D21</text>
<text x="40.6" y="76">R133</text>
<text x="40.6" y="77.3">NC</text>
<text x="45.7" y="73.5">10uF</text>
<text x="50.8" y="72.2">C85</text>
<text x="50.8" y="73.5">102</text>
<text x="59.7" y="72.2">10uH-DCR&lt;0.1R-2A</text>
<text x="72.4" y="74.3">XBS104S14</text>
<text x="78.7" y="73.5">C82</text>
<text x="78.7" y="74.8">4.7uF/50V</text>
<text x="87.6" y="73.5">C83</text>
<text x="87.6" y="74.8">104/50V</text>
<text x="45.7" y="83.7">R134</text>
<text x="61.8" y="78.1">U12</text>
<text x="72.4" y="82.4">R135</text>
<text x="78.7" y="82.4">2K7</text>
<text x="174" y="82.4">FPC-40P/H2.0</text>
<text x="45.7" y="84.9">4.7K</text>
<text x="54.6" y="87.5">R137</text>
<text x="54.6" y="88.7">4K7</text>
<text x="62.2" y="84.9">HP2302</text>
<text x="72.4" y="86.2">R136</text>
<text x="78.7" y="86.2">5R1/1%</text>
<text x="50.8" y="92.5">R138</text>
<text x="54.6" y="92.5">4K7</text>
<text x="63.5" y="91.3">LSR1</text>
<text x="63.5" y="93.8">C86</text>
<text x="63.5" y="95.1">1uF</text>
<text x="69.9" y="91.3">20K</text>
<text x="102.9" y="135.2">U25</text>
<text x="102.6" y="143.9">LCD_ZJ</text>
</g>
<g font-size="1.1" fill="#8000ff">
<text x="74.9" y="13.5">RN0402</text>
<text x="74.9" y="18.6">RN0402</text>
<text x="74.9" y="23.7">RN0402</text>
<text x="74.9" y="28.8">RN0402</text>
</g>
<g font-size="1.1" fill="#008000">
<text x="53.6" y="23.9">LCD-D12</text>
<text x="53.6" y="22.6">LCD-D13</text>
<text x="53.6" y="21.3">LCD-D14</text>
<text x="53.6" y="20.1">LCD-D15</text>
<text x="53.6" y="26.4">LCD-D10</text>
<text x="53.6" y="25.1">LCD-D11</text>
</g>
<g font-size="1.1" fill="#400000">
<text x="53.6" y="27.7">LCD-D7</text>
<text x="53.6" y="29">LCD-D6</text>
<text x="53.6" y="31.5">LCD-D4</text>
<text x="53.6" y="30.2">LCD-D5</text>
<text x="53.6" y="32.8">LCD-D3</text>
</g>
<g font-size="1.1" fill="#004080">
<text x="182.2" y="28.5">VLED-</text>
<text x="182.2" y="29.8">VLED+</text>
<text x="187.2" y="29.4" transform="rotate(-90 187.2 29.4)">GNDA</text>
<text x="182.2" y="31">GND1</text>
<text x="182.2" y="32.3">VDD</text>
<text x="182.2" y="33.6">R0</text>
<text x="182.2" y="34.8">R1</text>
<text x="182.2" y="36.1">R2</text>
<text x="182.2" y="37.4">R3</text>
<text x="182.2" y="38.7">R4</text>
<text x="182.2" y="39.9">R5</text>
<text x="182.2" y="41.2">R6</text>
<text x="182.2" y="42.5">R7</text>
<text x="182.2" y="43.7">G0</text>
<text x="182.2" y="45">G1</text>
<text x="182.2" y="46.3">G2</text>
<text x="182.2" y="47.5">G3</text>
<text x="182.2" y="48.8">G4</text>
<text x="182.2" y="50.1">G5</text>
<text x="182.2" y="51.4">G6</text>
<text x="182.2" y="52.6">G7</text>
<text x="182.2" y="53.9">B0</text>
<text x="182.2" y="55.2">B1</text>
<text x="182.2" y="56.4">B2</text>
<text x="182.2" y="57.7">B3</text>
<text x="182.2" y="59">B4</text>
<text x="182.2" y="64.1">GND2</text>
<text x="182.2" y="60.2">B5</text>
<text x="182.2" y="61.5">B6</text>
<text x="182.2" y="62.8">B7</text>
<text x="182.2" y="65.3">DCLK</text>
<text x="182.2" y="66.6">DISP</text>
<text x="182.2" y="67.9">HSYNC</text>
<text x="182.2" y="69.1">VSYNC</text>
<text x="182.2" y="70.4">DE</text>
<text x="182.2" y="71.7">NC1</text>
<text x="182.2" y="72.9">GND3</text>
<text x="182.2" y="74.2">NC2</text>
<text x="182.2" y="75.5">NC3</text>
<text x="182.2" y="76.8">NC4</text>
<text x="61.6" y="80.6">VDD</text>
<text x="61.6" y="81.8">EN</text>
<text x="61.6" y="83.1">GND</text>
<text x="64.2" y="81.8">OVR</text>
<text x="65.2" y="83.1">FB</text>
<text x="65.3" y="80.6">LX</text>
<text x="182.2" y="78">NC5</text>
<text x="187.2" y="79.4" transform="rotate(-90 187.2 79.4)">GNDB</text>
<text x="104.1" y="137.7">GND1</text>
<text x="104.1" y="139">GND2</text>
<text x="104.1" y="140.3">GND3</text>
<text x="104.1" y="141.5">GND4</text>
</g>
<g font-size=".9">
<text x="22" y=".9">5</text>
<text x="63.4" y=".9">4</text>
<text x="104.9" y=".9">3</text>
<text x="146.4" y=".9">2</text>
<text x="187.9" y=".9">1</text>
<text x=".3" y="20.3">D</text>
<text x="209" y="20.3">D</text>
<text x=".3" y="56.7">C</text>
<text x="209" y="56.7">C</text>
<text x=".3" y="93.2">B</text>
<text x="209" y="93.2">B</text>
<text x=".3" y="129.7">A</text>
<text x="209" y="129.7">A</text>
<text x="22" y="148.1">5</text>
<text x="63.4" y="148.1">4</text>
<text x="104.9" y="148.1">3</text>
<text x="146.4" y="148.1">2</text>
<text x="187.9" y="148.1">1</text>
</g>
</svg>
